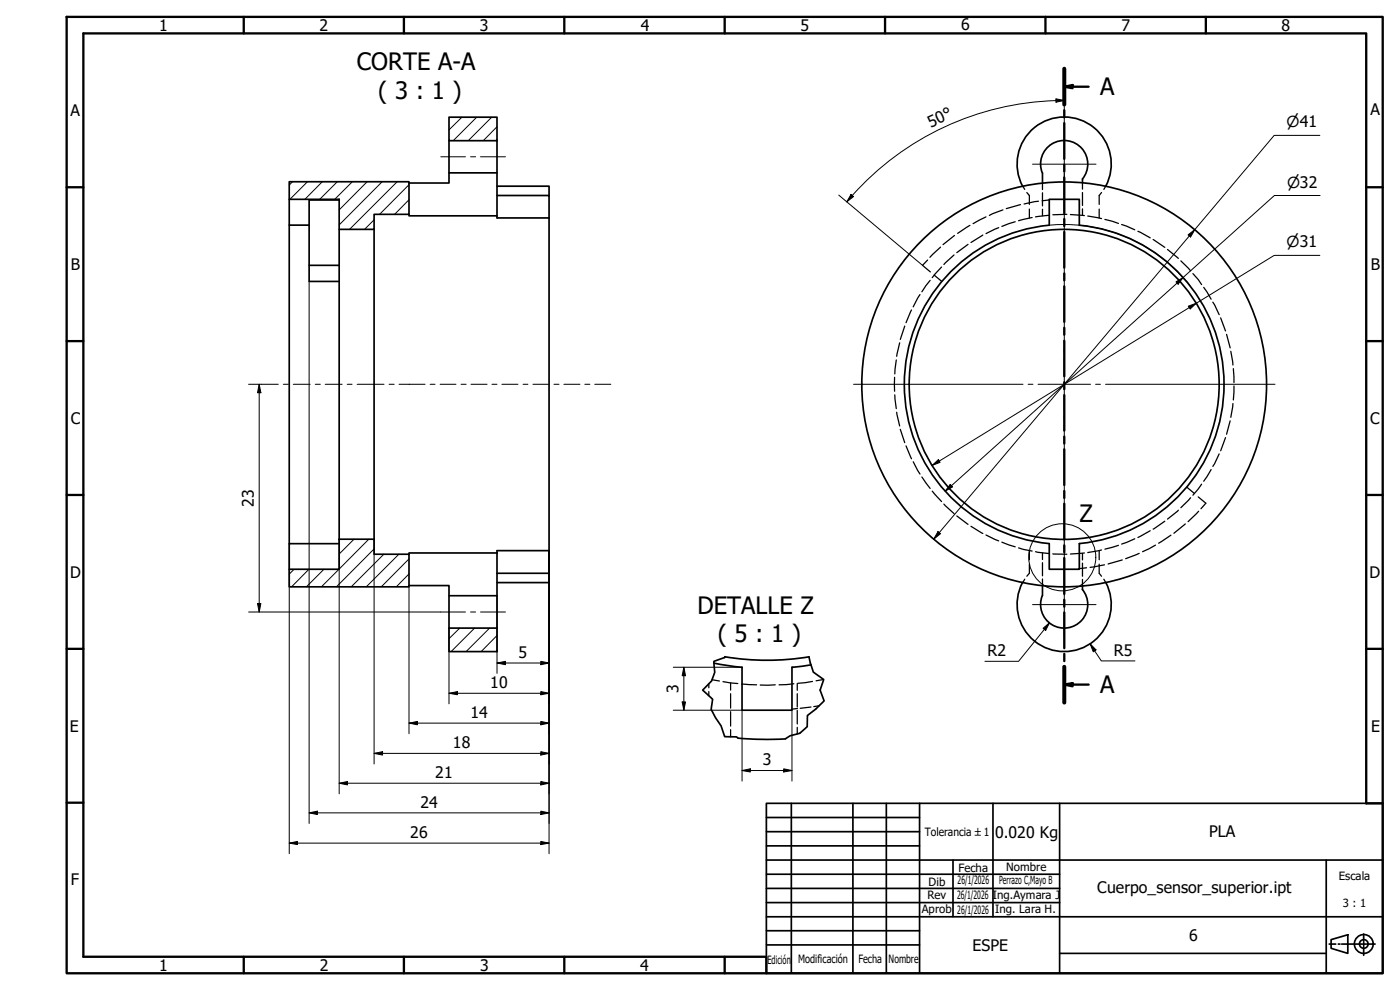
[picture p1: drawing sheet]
<svg xmlns="http://www.w3.org/2000/svg" width="420mm" height="297mm" viewBox="0 0 420 297" stroke-linecap="round" stroke-linejoin="round" font-family="sans-serif">
<!-- layer: Sombreado (ISO) -->
<g fill="none" stroke="#000" stroke-width=".3">
<path d="M138.6 35.2l-3.9 3.8M143.1 35.2l-7.1 7M147.6 35.2l-7.1 7M149.2 38l-4.2 4.2M87.8 54.5l-1 1M92.3 54.5l-5.3 5.3M96.7 54.5l-5.2 5.3M101.2 54.5l-5.3 5.3M105.7 54.5l-5.2 5.3M110.2 54.5l-8.4 8.5M114.7 54.5l-12.9 13M119.2 54.5l-14.3 14.3"/>
<path d="M122.7 59.9l-4.3 4.4M122.7 55.4l-8.8 8.9M112.3 66l-2.9 2.8M88.3 170.8l-1.5 1.5M92.7 170.8l-5.2 5.3M97.2 170.8l-5.3 5.3M101.7 170.8l-5.2 5.3M106.2 161.8l-4.4 4.4M110.7 161.8l-8.9 8.9M112.3 164.7l-11.3 11.4M115.2 166.3l-9.8 9.8M119.7 166.3l-9.8 9.8"/>
<path d="M122.7 172.2l-3.8 3.9M122.7 167.7l-8.3 8.4M138 188.5l-3.3 3.1M142.4 188.5l-7 7M146.9 188.5l-7 7M149.2 195.2l-.4 .3M149.2 190.7l-4.8 4.8"/>
</g>
<!-- layer: Oculto (ISO) -->
<g fill="none" stroke="#000" stroke-width=".38">
<path d="M307 55.9l.5 .9M308.2 57.8l.7 .9v2.6M312.9 54.9v2M312.9 57.8v4M314.9 60l-2.2 .2M324.9 54.8v2M324.9 57.8v3.8M330.6 57.8l-.7 .9v2.6M331.9 55.9l-.6 .9M278.4 78l-1.5 1.6 2.3 2M282.3 74.2l-3.2 3M286.3 76.5l-3 2.9"/>
<path d="M286.4 70.7l-3.4 2.7M290.5 73.3l-3.4 2.5M291.1 67.6l-3.7 2.4M295 70.5l-3.6 2.3M295.9 65.1l-3.9 2M299.7 68.3l-3.8 1.8M301 63l-4.1 1.6M304.7 66.5l-4 1.4M306.3 61.4l-4.3 1.2M308.9 62.7v2.7M309.8 65.3l-4.1 .9M311.7 60.4l-4.4 .8"/>
<path d="M312.9 62.8v2M315 64.6l-4.2 .5M320.2 64.3l-4.2 .1M321.2 64.4l4.2 .3M324.9 62.7v1.9M326.5 64.8l4.1 .8M329.9 62.7v2.7M331.6 65.8l4.1 1.2M336.6 67.4l4 1.5M341.5 69.4l3.7 2M346.1 71.9l3.5 2.3M350.4 74.9l3.2 2.6"/>
<path d="M354.4 78.3l2.9 3M271.5 97.8l-1.3 4M273.6 93l-1.7 3.8M276.1 88.4l-2 3.7M279.1 84.1l-2.4 3.5M280.4 82.5l2.2 1.9M282.6 80.1l-2.8 3.2M358 82.1l2.6 3.3M361.3 86.2l2.2 3.6M364 90.7l1.9 3.7M366.3 95.4l1.5 3.9M268.5 113.2v4.2"/>
<path d="M268.5 118.5l.5 4.1M269 108l-.5 4.2M270 102.9l-.9 4M368.1 100.3l1.1 4.1M369.4 105.4l.6 4.1M370.1 110.6l.2 4.2M370.3 115.8l-.2 4.2M269.1 123.7l.9 4.1M270.2 128.8l1.3 4M271.9 133.8l1.7 3.9M274.1 138.5l2 3.7M365.9 136.2l-1.9 3.7"/>
<path d="M367.8 131.3l-1.5 3.9M369.2 126.3l-1.1 4M370 121.1l-.6 4.1M276.7 143.1l2.4 3.4M279.8 147.4l2.8 3.1M283.3 151.2l3 2.9M287.1 154.8l3.4 2.5M291.4 157.9l3.6 2.2M345.2 159.2l-3.7 2.1M349.6 156.4l-3.5 2.3M353.6 153.1l-3.2 2.7M355.7 157.2l-3.4 2.8"/>
<path d="M356.2 146.2l2.3 1.9M357.3 149.3l-2.9 3M359.6 149.1l2.3 1.9-1.5 1.6M359.7 153.4l-3.1 3.1M360.6 145.3l-2.6 3.3M363.5 140.9l-2.2 3.5M295.9 160.5l3.8 1.8M300.7 162.7l4 1.4M305.7 164.4l4.1 .9M307.5 173.8l-.5 1M308.9 165.2v2.7M308.9 169.3v2.7l-.7 .9"/>
<path d="M310.8 165.5l4.2 .6M312.9 165.9v2M312.9 168.8v4M312.9 173.7v2M316 166.2l4.2 .1M324.9 166v2M324.9 169v3.9M324.9 173.8v2M325.4 165.9l-4.2 .3M326.1 170.4l-2.2 .2M329.9 165.2v2.7M329.9 169.3v2.7l.7 .9"/>
<path d="M330.6 165l-4.1 .8M331.3 173.8l.6 1M331.5 169.5l-4.3 .7M335.7 163.6l-4.1 1.2M336.8 168l-4.3 1.2M340.6 161.7l-4 1.5M341.9 166l-4.1 1.6M346.8 163.6l-3.9 1.9M351.4 160.6l-3.7 2.4M212.7 205.2v1.2M212.7 207.5v1.2M213.7 203.9l2.2 .4"/>
<path d="M217 204.5l4.4 .6M219.3 204.9v2.2M219.3 208.1v4.4M219.3 213.5v4.4M219.3 218.9v2.2M222.6 205.2l4.5 .3M232.7 205.5h-4.5M238.3 205.2l-4.5 .3M239.3 205.1v2M239.3 208.1v4M239.3 213.2v4M239.3 218.2v2"/>
<path d="M239.3 212.6l-1.6 .2M243.4 212.1l-3.2 .4M243.8 204.5l-4.4 .5M245.8 211.8l-1.6 .2M247.1 203.9l-2.2 .4"/>
</g>
<!-- layer: Visible (ISO) -->
<g fill="none" stroke="#000" stroke-width=".51">
<path d="M134.7 35.2h14.5v7h-14.5zM86.8 54.5h35.9v9.8h-10.4v4.5h-10.5v-9h-15zM86.8 59.8v7.7M101.8 60h-9v7.5M134.7 42.2v9.7M149.2 42.2v22.6M149.2 55.9h15.6v2.8M149.2 51.9h-14.5v3h-12M149.2 58.7h15.6v6.7M306.9 55.9a14.1 14.1 0 0 1 12.5-20.8 14.1 14.1 0 0 1 12.5 20.8M312.8 51.9a7.1 7.1 0 0 1 7.7-9.7 7.1 7.1 0 0 1 4.4 11.5v1.1M312.9 51.9v3"/>
<path d="M92.8 79.6h9M101.8 68.8v93M112.3 68.8v93M122.7 64.3v.5h26.5v.6h15.6M164.8 65.4v99.8M314.9 67.6a48 48 0 0 0-43.5 47.8 48 48 0 0 0 43.5 47.7v7.7h9v-7.7a48 48 0 0 0 43.4-47.8 48 48 0 0 0-43.4-47.7M314.9 67.5v-7.7h9v7.7M101.8 84.4h-9v-16.9h-6v95.6M86.8 170.8h15v-9h10.5v4.5h10.4v9.8h-35.9zM101.8 163.1h-15v7.7M122.7 175.7h12v12.8M134.7 178.7h14.5"/>
<path d="M149.2 165.9v22.6M149.2 165.9h-26.5v.4M164.8 172v2.8h-15.6M164.8 165.2v6.8h-15.6M164.8 165.2h-15.6v.7M306.9 174.7a14.1 14.1 0 0 0 12.5 20.8 14.1 14.1 0 0 0 12.5-20.8M312.9 175.7v3M324.9 175.8v1.1a7.1 7.1 0 0 1-4.4 11.5 7.1 7.1 0 0 1-7.7-9.7M134.7 188.5h14.5v7h-14.5zM214.3 199l8.4 1.2M217.6 197.1a77.5 77.5 0 0 0 25.2 0M243.4 199.5l-5.7 .7v12.9h-15v-12.9"/>
<path d="M221.5 221.5l7.1 .3 7.1-.1"/>
<circle cx="319.4" cy="115.3" r="46.5"/>
<circle cx="319.4" cy="115.3" r="60.7"/>
</g>
<path d="M217.6 197l-.1 .3-3.3 1.1 .3 3.3-.9 2.6-2.7 2.8 3 2.7-.5 3 1.4 2.6 1.6 2.4 1.1 3.2 3.5 .1 .5 .4M242.8 197l1.3 4.7 3.1 2.2-1.1 3.2 1.2 3.2-2.5 2.5-2.5 1.9v3.3l-2.3 2-2.9 .8-1.4 .9" fill="none" stroke="#000" stroke-width=".51"/>
<g fill="none" stroke="#000" stroke-width=".7">
<path d="M319.4 26l2.5-.5v1zM319.4 20.6v10.8M319.4 33.1v2.1M319.4 36.9v10.8M319.4 26h7.3M319.4 49.4v2.1M319.4 53.3v10.7M319.4 65.7v2.1M319.4 69.6v10.7M319.4 82v2.1M319.4 85.9v10.7M319.4 98.3v2.1"/>
<path d="M319.4 102.2v10.7M319.4 114.7v2.1M319.4 118.5v10.7M319.4 131v2.1M319.4 134.8v10.7M319.4 147.3v2.1M319.4 151.1v10.7M319.4 163.6v2.1M319.4 167.4v10.8M319.4 179.9v2.1M319.4 183.8v10.7M319.4 196.2v2.2"/>
<path d="M319.4 205.4l2.5-.4v.9zM319.4 200.1v10.7M319.4 205.4h7.3"/>
</g>
<path d="M319.4 20.6v10.8M319.4 200.1v10.7" fill="none" stroke="#000" stroke-width="1.2"/>
<path d="M319.4 26l2.5-.5v1zM319.4 205.4l2.5-.4v.9z" fill="#000"/>
<!-- layer: Contorno de detalle (ISO) -->
<circle cx="318.8" cy="167.2" r="10.1" fill="none" stroke="#000" stroke-width=".3"/>
<g fill="none" stroke="#000" stroke-width=".51">
<path d="M230 241h185v51h-185zM230 253.8h46M230 249.5h46M230 245.3h46M230 258h185M237.5 241v51M256 241v51M266 241v51M276 241v51M286 258v17.1M298 241v34.1M318 241v51"/>
<path d="M398 258v34M230 279.3h46M230 270.8h88M230 266.6h88M230 262.3h88M230 275.1h185M230 283.5h46M318 286.1h80M398.9 283.3h2M399.5 281.9l5-1.4v5.6l-5-1.6zM401.6 283.3h.5M402.7 283.3h5.5"/>
<path d="M408.5 283.3h.3M409.1 283.3h.4M409.3 283v.4M409.3 280.2v2M409.3 282.5v.3M409.3 283.7v.3M409.3 284.3v2.3M409.8 283.3h.2M410.3 283.3h2.4"/>
<circle cx="409.3" cy="283.2" r="2.83"/>
<circle cx="409.3" cy="283.2" r="1.3"/>
</g>
<!-- layer: Borde (ISO) -->
<g fill="none" stroke="#000" stroke-width=".7">
<path d="M20 5.1h395v286.9h-395zM73.2 5.1v4.9M121.2 5.1v4.9M169.4 5.1v4.9M217.5 5.1v4.9M265.6 5.1v4.9M313.8 5.1v4.9M361.9 5.1v4.9M20 56.2h5M410 56.2h5M20 102.3h5M410 102.3h5"/>
<path d="M20 148.5h5M410 148.5h5M20 194.7h5M410 194.7h5M20 240.8h5M415 241h-5v-231h-385v277.1h205v4.9M73.2 287.1v4.9M121.2 287.1v4.9M169.4 287.1v4.9M217.5 287.1v4.9"/>
</g>
<!-- layer: Marca de centro (ISO) -->
<g fill="none" stroke="#000" stroke-width=".3">
<path d="M319.4 39.7v14.5M309.9 49.3h19M319.4 52.1v50.8M256.2 115.3h50.8M308.5 115.3h1.5M311.5 115.3h15.8M319.4 104.4v1.6M319.4 107.4v15.8M328.8 115.3h1.5M331.8 115.3h50.9M319.4 124.7v1.5M319.4 127.7v50.8"/>
<path d="M319.4 176.4v14.5M309.9 181.4h19"/>
</g>
<!-- layer: Cota (ISO) -->
<g fill="none" stroke="#000" stroke-width=".3">
<path d="M316.9 29.6l2.5 .5-2.5 .6zM316.9 30.2a85.2 85.2 0 0 0-62.8 30.4M316.9 30.1h2.5M319.4 27v12.7M251.7 58.5l25.2 21.1M255.4 58.3l.8 .7-2.1 1.6zM396.1 40.6h-13.7l-102.2 121.2M396.2 58.7h-13.7l-98.8 88.7M319.3 67.4l-4.4 .2M319.5 67.4a48 48 0 0 1 37.6 18.3M356.6 70.5l2-1.6-1.3 2.2zM396.1 76.6h-13.7l-102.6 63"/>
<path d="M92.8 84.4v30.8M352.9 84.6l2.2-1.4-1.5 2.1zM356.6 91.9l2.4-.9-1.8 1.7zM74.6 115.3h3.8M77.8 115.3l.5 2.5h-1zM77.8 115.3v68.3M92.8 115.4v131.7M279.8 139.6l1.8-1.7 .5 .8zM281.5 159.5l.8 .6-2.1 1.7zM285.2 145.3l.7 .8-2.2 1.3zM86.8 163.1v93M101.8 161.8v76.4"/>
<path d="M112.3 161.8v67.4M122.7 176.1v44M149.2 178.7v4.8M164.8 165.2v90.9M74.6 183.6h57.7M77.3 181.1h1l-.5 2.5zM134.7 188.5v22.7M149.2 198.9l2.5-.5v1zM149.2 198.9h15.6M149.2 183.7v18.3M162.3 198.4l2.5 .5-2.5 .5zM313.1 188.5l1.9-1.6-1.2 2.3z"/>
<path d="M315 186.9l-9.3 11.5h-10.1M327.2 193.2l1.7 1.8-.8 .6zM327.2 193.2l3.3 5.1h10.1M122.7 217l2.6-.5v1zM122.7 217h42.1M134.7 208l2.6-.5v1zM134.7 208h30.1M162.3 207.5l2.5 .5-2.5 .5zM162.3 216.5l2.5 .5-2.5 .5zM202.1 213.1h20.6v21.3M202.1 200.2h20.6M204.7 210.6h1l-.5 2.5z"/>
<path d="M205.2 200.2l.5 2.5h-1zM205.2 200.2v12.9M237.7 213.1v21.3M101.8 235l2.5-.5v1zM101.8 235h63M112.3 226l2.5-.5v1.1zM112.3 226h52.5M162.3 225.5l2.5 .5-2.5 .6zM162.3 234.5l2.5 .5-2.5 .5zM222.7 231.2l2.5-.5v.9zM222.7 231.2h15M235.2 230.7l2.5 .5-2.5 .4z"/>
<path d="M86.8 253l2.5-.5v.9zM86.8 253h78M92.8 243.9l2.4-.5v1zM92.8 243.9h72M162.3 252.5l2.5 .5-2.5 .4zM162.3 243.4l2.5 .5-2.5 .5z"/>
</g>
<g fill="#000">
<path d="M316.9 29.6l2.5 .5-2.5 .6zM255.4 58.3l.8 .7-2.1 1.6zM356.6 70.5l2-1.6-1.3 2.2zM352.9 84.6l2.2-1.4-1.5 2.1zM356.6 91.9l2.4-.9-1.8 1.7zM77.8 115.3l.5 2.5h-1zM279.8 139.6l1.8-1.7 .5 .8zM281.5 159.5l.8 .6-2.1 1.7zM285.2 145.3l.7 .8-2.2 1.3zM77.3 181.1h1l-.5 2.5zM149.2 198.9l2.5-.5v1zM162.3 198.4l2.5 .5-2.5 .5z"/>
<path d="M313.1 188.5l1.9-1.6-1.2 2.3zM327.2 193.2l1.7 1.8-.8 .6zM122.7 217l2.6-.5v1zM134.7 208l2.6-.5v1zM162.3 207.5l2.5 .5-2.5 .5zM162.3 216.5l2.5 .5-2.5 .5zM204.7 210.6h1l-.5 2.5zM205.2 200.2l.5 2.5h-1zM101.8 235l2.5-.5v1zM112.3 226l2.5-.5v1.1zM162.3 225.5l2.5 .5-2.5 .6zM162.3 234.5l2.5 .5-2.5 .5z"/>
<path d="M222.7 231.2l2.5-.5v.9zM235.2 230.7l2.5 .5-2.5 .4zM86.8 253l2.5-.5v.9zM92.8 243.9l2.4-.5v1zM162.3 252.5l2.5 .5-2.5 .4zM162.3 243.4l2.5 .5-2.5 .5z"/>
</g>
<!-- layer: Eje (ISO) -->
<g fill="none" stroke="#000" stroke-width=".3">
<path d="M132.3 47h7.4M141.2 47h1.5M144.2 47h7.5M78.4 115.3h5.1M85 115.3h1.6M88 115.3h5.1M94.6 115.3h1.5M97.6 115.3h5.1M104.2 115.3h1.5M107.2 115.3h8.1M116.8 115.3h1.5M119.8 115.3h7.8"/>
<path d="M129.1 115.3h1.5M132.1 115.3h4.7M138.4 115.3h1.5M141.4 115.3h4.8M147.6 115.3h1.6M150.6 115.3h4.8M157 115.3h1.4M160 115.3h4.7M166.2 115.3h1.6M169.2 115.3h4.9M175.5 115.3h1.5M178.5 115.3h4.8"/>
<path d="M132.3 183.6h7.4M141.2 183.6h1.5M144.2 183.6h7.5"/>
</g>
<g font-size="7.2">
<text x="107.1" y="21">CORTE A-A</text>
<text x="113.5" y="29.7">( 3 : 1 )</text>
<text x="330.2" y="28.6">A</text>
<text x="324" y="156.6">Z</text>
<text x="209.3" y="184.1">DETALLE Z</text>
<text x="215.4" y="192.8">( 5 : 1 )</text>
<text x="330.2" y="208.1">A</text>
</g>
<g font-size="4.8">
<text x="47.8" y="9.3">1</text>
<text x="95.9" y="9.3">2</text>
<text x="144" y="9.3">3</text>
<text x="192.3" y="9.3">4</text>
<text x="240.3" y="9.2">5</text>
<text x="288.4" y="9.1">6</text>
<text x="336.5" y="9.3">7</text>
<text x="384.6" y="9.3">8</text>
<text x="21.1" y="34.8">A</text>
<text x="411.3" y="34.6">A</text>
<text x="279.3" y="38.3" transform="rotate(-25 279.3 38.3)">50°</text>
<text x="21.3" y="81.1">B</text>
<text x="411.4" y="80.9">B</text>
<text x="21.3" y="127.2">C</text>
<text x="411.2" y="127.3">C</text>
<text x="76.2" y="152.1" transform="rotate(-90 76.2 152.1)">23</text>
<text x="21.1" y="173.3">D</text>
<text x="411" y="173.3">D</text>
<text x="155.6" y="197.3">5</text>
<text x="296.4" y="196.9">R2</text>
<text x="334.3" y="196.7">R5</text>
<text x="147.1" y="206.4">10</text>
<text x="203.6" y="207.9" transform="rotate(-90 203.6 207.9)">3</text>
<text x="141.2" y="215.4">14</text>
<text x="21" y="219.5">E</text>
<text x="411.5" y="219.6">E</text>
<text x="135.9" y="224.4">18</text>
<text x="130.6" y="233.5">21</text>
<text x="228.9" y="229.5">3</text>
<text x="126.2" y="242.4">24</text>
<text x="123.1" y="251.3">26</text>
<text x="298.6" y="251.5">0.020 Kg</text>
<text x="362.8" y="251.3">PLA</text>
<text x="21.2" y="265.6">F</text>
<text x="329.3" y="267.9">Cuerpo_sensor_superior.ipt</text>
<text x="291.8" y="285.2">ESPE</text>
<text x="356.9" y="282.4">6</text>
<text x="47.8" y="291.3">1</text>
<text x="95.9" y="291.3">2</text>
<text x="144.1" y="291.2">3</text>
<text x="192.1" y="291.3">4</text>
</g>
<g font-size="4.6">
<text x="386.1" y="38.2">⌀41</text>
<text x="386.3" y="56.3">⌀32</text>
<text x="386.1" y="74.2">⌀31</text>
</g>
<g font-size="3.4">
<text x="277.6" y="250.8">Tolerancia ±1</text>
<text x="287.7" y="261.5">Fecha</text>
<text x="302" y="261.3">Nombre</text>
<text x="401.8" y="263.9">Escala</text>
<text x="278.3" y="269.7">Rev</text>
<text x="278.7" y="265.7">Dib</text>
<text x="287.2" y="269.8">26/1/2026</text>
<text x="287.4" y="265.4">26/1/2026</text>
<text x="298" y="269.7">Ing.Aymara J</text>
<text x="299.8" y="265.2">Perrazo C,Mayo B</text>
<text x="276.7" y="273.8">Aprob</text>
<text x="287.3" y="274.1">26/1/2026</text>
<text x="298.7" y="273.8">Ing. Lara H.</text>
<text x="403" y="272.3">3 : 1</text>
<text x="230.3" y="289.3">Edición</text>
<text x="239.5" y="289">Modificación</text>
<text x="257.6" y="288.8">Fecha</text>
<text x="266.7" y="289">Nombre</text>
</g>
</svg>
